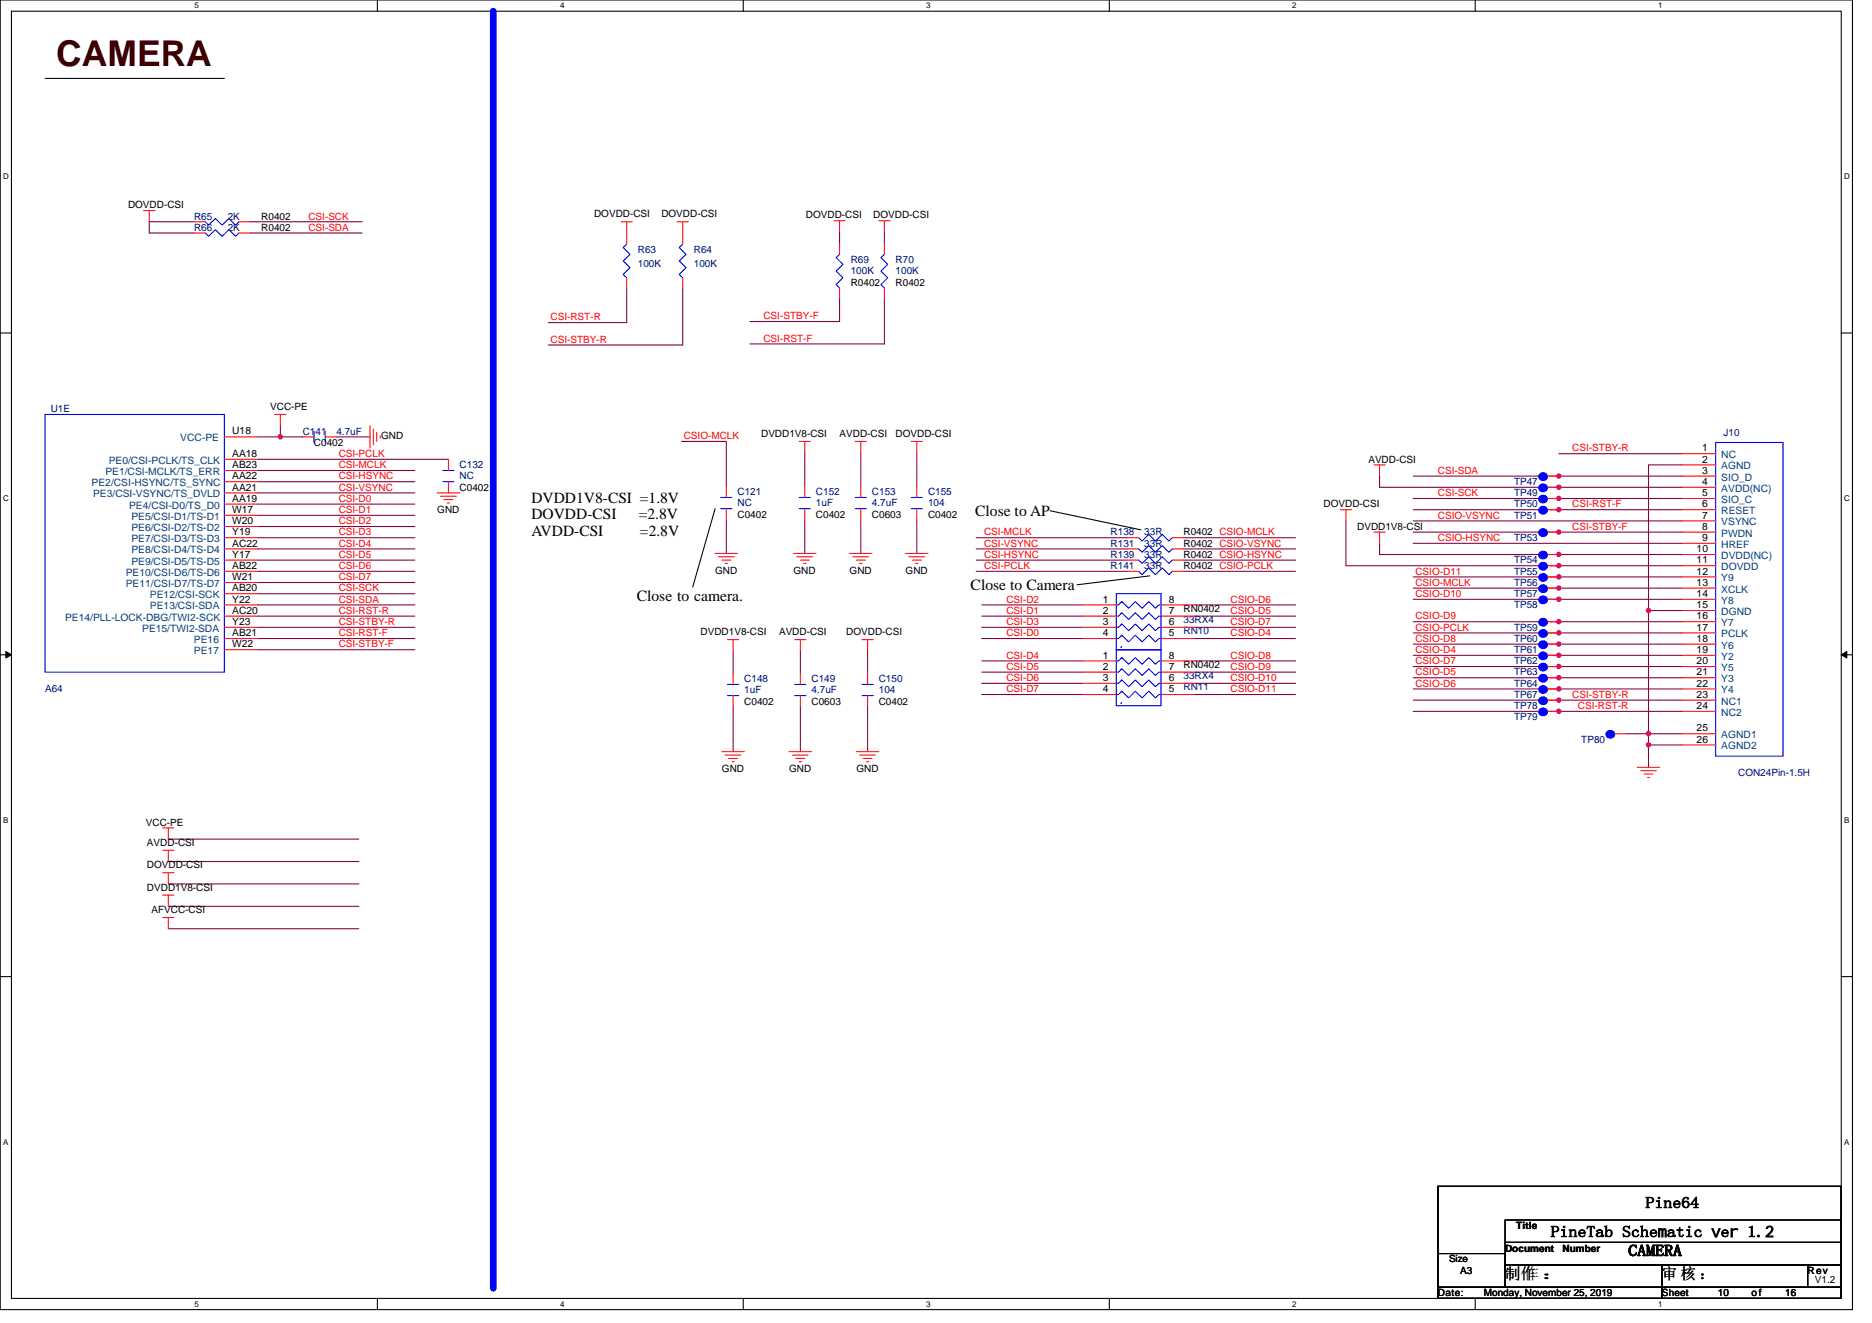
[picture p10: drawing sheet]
<svg xmlns="http://www.w3.org/2000/svg" width="297mm" height="210mm" viewBox="0 0 297 210" stroke-linecap="round" stroke-linejoin="round" font-family="sans-serif">
<path d="M0 0h293.9v207.9h-293.9zM1.8 1.8h290.4v204.3h-290.4z" fill="none" stroke="#000" stroke-width=".17"/>
<g fill="#fff">
<path d="M30.8 .2h.7v1.4h-.7z"/>
<path d="M30.8 206.3h.7v1.4h-.7z"/>
</g>
<path d="M59.9 0v1.8M59.9 206.1v1.8" fill="none" stroke="#000" stroke-width=".17"/>
<g fill="#fff">
<path d="M88.9 .2h.7v1.4h-.7z"/>
<path d="M88.9 206.3h.7v1.4h-.7z"/>
</g>
<path d="M117.9 0v1.8M117.9 206.1v1.8" fill="none" stroke="#000" stroke-width=".17"/>
<g fill="#fff">
<path d="M147 .2h.7v1.4h-.7z"/>
<path d="M147 206.3h.7v1.4h-.7z"/>
</g>
<path d="M176 0v1.8M176 206.1v1.8" fill="none" stroke="#000" stroke-width=".17"/>
<g fill="#fff">
<path d="M205 .2h.7v1.4h-.7z"/>
<path d="M205 206.3h.7v1.4h-.7z"/>
</g>
<path d="M234.1 0v1.8M234.1 206.1v1.8" fill="none" stroke="#000" stroke-width=".17"/>
<g fill="#fff">
<path d="M263.1 .2h.7v1.4h-.7z"/>
<path d="M263.1 206.3h.7v1.4h-.7z"/>
<path d="M.5 27.3h.9v1.4h-.9z"/>
<path d="M292.6 27.3h.9v1.4h-.9z"/>
<path d="M.5 78.4h.9v1.4h-.9z"/>
<path d="M292.6 78.4h.9v1.4h-.9z"/>
</g>
<path d="M0 52.9h1.8M292.2 52.9h1.7" fill="none" stroke="#000" stroke-width=".17"/>
<g fill="#fff">
<path d="M.5 129.5h.8v1.4h-.8z"/>
<path d="M292.6 129.5h.9v1.4h-.9z"/>
</g>
<path d="M0 103.9h1.8M292.2 103.9h1.7" fill="none" stroke="#000" stroke-width=".17"/>
<g fill="#000" stroke="#000" stroke-width=".16">
<path d="M.9 103.4l.9 .5-.9 .5z" fill-rule="evenodd"/>
<path d="M292.2 103.9l.8-.5v1z" fill-rule="evenodd"/>
</g>
<g fill="#fff">
<path d="M.5 180.5h.8v1.4h-.8z"/>
<path d="M292.6 180.5h.9v1.4h-.9z"/>
</g>
<g fill="none" stroke="#000" stroke-width=".17">
<path d="M7.2 12.4h28.4M113.5 80.7l-3.6 12.5M166.6 81.1l14.4 3M182.5 91.4l-11.6 1.4M0 155h1.8M292.2 155h1.7M228.2 188.3h64v17.8h-64zM228.2 199h10.6v5.3h-10.6zM238.8 197.2h53.4v3.5h-53.4zM238.8 193.6h53.4v3.6h-53.4zM228.2 204.3h35.5v1.8h-35.5zM238.8 200.7h24.9v3.6h-24.9z"/>
<path d="M263.7 204.3h28.5v1.8h-28.5zM263.7 200.7h23.1v3.6h-23.1zM286.8 200.7h5.4v3.6h-5.4z"/>
</g>
<path d="M78.3 1.8v202.7" fill="none" stroke="#00f" stroke-width="1.1"/>
<g fill="none" stroke="#800040" stroke-width=".17">
<path d="M30.8 35.2h-7.1v1.8h7.1M39.7 37h17.8M39.7 35.2h17.8M133.2 36.8v1.8M140.3 36.8v1.8M99.4 45.9v5.3h-12.4M108.3 45.9v8.9h-21.3M133.2 47.5v3.5h-14.2M140.3 47.5v7.1h-21.3M40.9 72.9h30.3M40.9 69.3h7.1M40.9 76.5h24.9"/>
<path d="M40.9 74.7h24.9M40.9 78.2h24.9M44.5 67.6v1.7M53.4 69.3h5.3M108.1 70.1h7.1v7.1M127.7 71.8v5.4M136.6 71.8v5.4M145.5 71.8v5.4M218.9 75.6v1.7h48M224.2 79.1h42.7M224.2 75.6h42.7M247.4 72h19.5"/>
<path d="M266.9 73.8h-5.3v48M40.9 80h24.9M40.9 96h24.9M40.9 97.8h24.9M40.9 85.3h24.9M40.9 88.9h24.9M40.9 90.7h24.9M40.9 87.1h24.9M40.9 99.6h24.9M40.9 81.8h24.9M40.9 83.6h24.9M40.9 92.5h24.9"/>
<path d="M40.9 94.2h24.9M115.2 82.5v5.3M127.7 82.5v5.3M136.6 82.5v5.3M145.5 82.5v5.3M154.9 85.3h24M154.9 88.9h24M154.9 90.7h24M154.9 87.1h24M155.8 96h16M155.8 97.8h16M155.8 99.6h16"/>
<path d="M187.8 85.3h17.8M187.8 88.9h17.8M187.8 90.7h17.8M187.8 87.1h17.8M189.6 96h16M189.6 97.8h16M189.6 99.6h16M213.6 82.7v7.1h53.3M218.9 86.2v1.8h48M224.2 93.3h42.7M224.2 86.2h42.7M224.2 84.5h42.7"/>
<path d="M224.2 82.7h42.7M224.2 80.9h42.7M224.2 91.6h42.7M224.2 98.7h42.7M224.2 95.1h42.7M261.6 96.9h5.3M40.9 101.3h24.9M40.9 103.1h24.9M116.3 103.3v3.5M116.3 112.2v7.1M127 103.3v3.5M127 112.2v7.1"/>
<path d="M137.7 103.3v3.5M137.7 112.2v7.1M155.8 110.2h16M155.8 106.7h16M155.8 108.5h16M155.8 101.3h16M155.8 104.9h16M189.6 110.2h16M189.6 106.7h16M189.6 108.5h16M189.6 101.3h16M189.6 104.9h16"/>
<path d="M224.2 109.3h42.7M224.2 107.6h42.7M224.2 105.8h42.7M224.2 104h42.7M224.2 102.2h42.7M224.2 100.5h42.7M224.2 112.9h42.7M224.2 111.1h42.7M258 116.5h8.9M261.6 118.2h5.3M26.7 136.7h30.2M26.7 133.2h30.2"/>
<path d="M26.7 140.3h30.2M26.7 143.8h30.2M26.7 147.4h30.2"/>
</g>
<g fill="#f0f" stroke="#f0f" stroke-width=".17">
<circle cx="44.5" cy="69.3" r=".35"/>
<circle cx="261.6" cy="116.4" r=".34"/>
<circle cx="261.6" cy="96.9" r=".34"/>
<circle cx="247.3" cy="79.1" r=".34"/>
<circle cx="247.3" cy="75.6" r=".34"/>
<circle cx="247.3" cy="93.3" r=".34"/>
<circle cx="247.3" cy="84.4" r=".34"/>
<circle cx="247.3" cy="80.9" r=".34"/>
<circle cx="247.3" cy="109.3" r=".34"/>
<circle cx="247.3" cy="107.6" r=".34"/>
<circle cx="247.3" cy="105.8" r=".34"/>
<circle cx="247.3" cy="104" r=".34"/>
<circle cx="247.3" cy="102.2" r=".34"/>
<circle cx="247.3" cy="91.6" r=".34"/>
<circle cx="261.6" cy="118.2" r=".34"/>
<circle cx="247.3" cy="100.4" r=".34"/>
<circle cx="247.3" cy="98.7" r=".34"/>
<circle cx="247.3" cy="95.1" r=".34"/>
<circle cx="247.3" cy="112.9" r=".34"/>
<circle cx="247.3" cy="111.1" r=".34"/>
<circle cx="247.3" cy="77.3" r=".34"/>
<circle cx="247.3" cy="88" r=".34"/>
<circle cx="247.3" cy="89.8" r=".34"/>
</g>
<g fill="none" stroke="#f00" stroke-width=".17">
<path d="M22.8 33.4h1.8M23.7 33.4v1.8M30.8 35.2h1.8M30.8 37h1.8M37.9 35.2h1.8M37.9 37h1.8M98.5 35.2h1.8M99.4 35.2v3.6M107.4 35.2h1.8M108.3 35.2v3.6M132.3 35h1.8M133.2 35v1.8"/>
<path d="M133.2 38.6v1.8M139.4 35h1.8M140.3 35v1.8M140.3 38.6v1.8M99.4 44.1v1.8M108.3 44.1v1.8M133.2 45.7v1.8M140.3 45.7v1.8M35.6 78.2h5.3M35.6 69.3h5.3M35.6 72.9h5.3M35.6 74.7h5.3"/>
<path d="M35.6 76.5h5.3M43.6 65.8h1.8M44.5 65.8v1.8M48 69.3h1.8M51.6 69.3h1.8M58.7 67.6v3.5M59.2 68.1v2.5M59.8 68.6v1.5M60.3 69.2v.3M69.4 78.2h3.5M69.9 78.8h2.5M70.4 79.3h1.5"/>
<path d="M71 79.8h.3M71.2 72.9v1.8M71.2 76.5v1.7M115.2 77.2v1.8M126.8 70.1h1.8M127.7 70.1v1.7M127.7 77.2v1.8M135.7 70.1h1.8M136.6 70.1v1.7M136.6 77.2v1.8M144.6 70.1h1.8M145.5 70.1v1.7"/>
<path d="M145.5 77.2v1.8M218 73.8h1.8M218.9 73.8v1.8M245.6 75.6h1.8M245.6 77.3h1.8M245.6 79.1h1.8M266.9 73.8h5.3M266.9 75.6h5.3M266.9 77.3h5.3M266.9 79.1h5.3M266.9 72h5.3M35.6 88.9h5.3"/>
<path d="M35.6 96h5.3M35.6 97.8h5.3M35.6 99.6h5.3M35.6 87.1h5.3M35.6 90.7h5.3M35.6 85.3h5.3M35.6 80h5.3M35.6 81.8h5.3M35.6 83.6h5.3M35.6 92.5h5.3M35.6 94.2h5.3M113.5 87.8h3.5"/>
<path d="M114 88.4h2.5M114.6 88.9h1.4M115.1 89.4h.3M115.2 80.7v1.8M125.9 87.8h3.6M126.4 88.4h2.5M127 88.9h1.4M127.5 89.4h.4M127.7 80.7v1.8M134.8 87.8h3.6M135.3 88.4h2.5M135.9 88.9h1.4"/>
<path d="M136.4 89.4h.4M136.6 80.7v1.8M143.7 87.8h3.6M144.2 88.4h2.5M144.8 88.9h1.4M145.3 89.4h.4M145.5 80.7v1.8M171.8 96h5.3M171.8 97.8h5.3M171.8 99.6h5.3M178.9 88.9h1.8M178.9 87.1h1.8"/>
<path d="M178.9 90.7h1.8M178.9 85.3h1.8M184.2 96h5.4M184.2 97.8h5.4M184.2 99.6h5.4M186 88.9h1.8M186 87.1h1.8M186 90.7h1.8M186 85.3h1.8M212.7 80.9h1.8M213.6 80.9v1.8M218 84.5h1.8"/>
<path d="M218.9 84.5v1.7M245.6 80.9h1.8M245.6 84.5h1.8M245.6 93.3h1.8M245.6 95.1h1.8M245.6 98.7h1.8M245.6 89.8h1.8M245.6 88h1.8M245.6 91.6h1.8M266.9 80.9h5.3M266.9 84.5h5.3M266.9 93.3h5.3"/>
<path d="M266.9 95.1h5.3M266.9 98.7h5.3M266.9 89.8h5.3M266.9 88h5.3M266.9 82.7h5.3M266.9 86.2h5.3M266.9 91.6h5.3M266.9 96.9h5.3M35.6 101.3h5.3M35.6 103.1h5.3M114.6 119.3h3.5M115.1 119.8h2.5"/>
<path d="M115.4 101.5h1.8M116.3 101.5v1.8M116.3 106.8v1.8M116.3 110.4v1.8M125.2 119.3h3.6M125.7 119.8h2.5M126.1 101.5h1.8M127 101.5v1.8M127 106.8v1.8M127 110.4v1.8M135.9 119.3h3.5M136.4 119.8h2.5"/>
<path d="M136.8 101.5h1.8M137.7 101.5v1.8M137.7 106.8v1.8M137.7 110.4v1.8M171.8 104.9h5.3M171.8 106.7h5.3M171.8 108.5h5.3M171.8 110.2h5.3M171.8 101.3h5.3M184.2 101.3h5.4M184.2 104.9h5.4M184.2 106.7h5.4"/>
<path d="M184.2 108.5h5.4M184.2 110.2h5.4M245.6 102.2h1.8M245.6 100.5h1.8M245.6 104h1.8M245.6 105.8h1.8M245.6 111.1h1.8M245.6 107.6h1.8M245.6 109.3h1.8M245.6 112.9h1.8M256.2 116.5h1.8M266.9 102.2h5.3"/>
<path d="M266.9 100.5h5.3M266.9 104h5.3M266.9 105.8h5.3M266.9 111.1h5.3M266.9 107.6h5.3M266.9 109.3h5.3M266.9 116.5h5.3M266.9 112.9h5.3M266.9 118.2h5.3M25.8 131.4h1.8M25.8 135h1.8M25.8 138.5h1.8"/>
<path d="M26.7 131.4v1.8M26.7 135v1.7M26.7 138.5v1.8M115.6 120.4h1.4M116.1 120.9h.4M126.3 120.4h1.4M126.8 120.9h.4M136.9 120.4h1.5M137.5 120.9h.3M259.8 121.8h3.6M260.3 122.3h2.5M260.9 122.9h1.4"/>
<path d="M261.4 123.4h.4M25.8 145.6h1.8M25.8 142.1h1.8M26.7 142.1v1.7M26.7 145.6v1.8"/>
</g>
<g fill="#00f" stroke="#00f" stroke-width=".17">
<path d="M244.4 93a.68 .68 0 0 1 .9-.1 .68 .68 0 0 1 0 1 .68 .68 0 0 1-.9 0 .57 .57 0 0 1 0-.9z" fill-rule="evenodd"/>
<path d="M244.4 94.8a.68 .68 0 0 1 .9-.1 .68 .68 0 0 1 0 1 .68 .68 0 0 1-.9-.1 .57 .57 0 0 1 0-.8z" fill-rule="evenodd"/>
<path d="M244.4 98.3a.68 .68 0 0 1 .9 0 .68 .68 0 0 1 0 1 .68 .68 0 0 1-.9-.1 .57 .57 0 0 1 0-.9z" fill-rule="evenodd"/>
<path d="M244.4 101.9a.68 .68 0 0 1 .9-.1 .68 .68 0 0 1 0 1 .68 .68 0 0 1-.9 0 .57 .57 0 0 1 0-.9z" fill-rule="evenodd"/>
<path d="M244.4 100.1a.68 .68 0 0 1 .9-.1 .68 .68 0 0 1 0 1 .68 .68 0 0 1-.9 0 .57 .57 0 0 1 0-.9z" fill-rule="evenodd"/>
<path d="M244.4 75.2a.68 .68 0 0 1 .9 0 .68 .68 0 0 1 0 .9 .68 .68 0 0 1-.9 0 .57 .57 0 0 1 0-.9z" fill-rule="evenodd"/>
<path d="M244.4 77a.68 .68 0 0 1 .9-.1 .68 .68 0 0 1 0 1 .68 .68 0 0 1-.9 0 .57 .57 0 0 1 0-.9z" fill-rule="evenodd"/>
<path d="M244.4 103.7a.68 .68 0 0 1 .9-.1 .68 .68 0 0 1 0 1 .68 .68 0 0 1-.9-.1 .57 .57 0 0 1 0-.8z" fill-rule="evenodd"/>
<path d="M244.4 80.5a.68 .68 0 0 1 .9 0 .68 .68 0 0 1 0 1 .68 .68 0 0 1-.9-.1 .57 .57 0 0 1 0-.9z" fill-rule="evenodd"/>
<path d="M244.4 105.4a.68 .68 0 0 1 .9 0 .68 .68 0 0 1 0 1 .68 .68 0 0 1-.9-.1 .57 .57 0 0 1 0-.9z" fill-rule="evenodd"/>
<path d="M244.4 78.8a.68 .68 0 0 1 .9-.1 .68 .68 0 0 1 0 1 .68 .68 0 0 1-.9-.1 .57 .57 0 0 1 0-.8z" fill-rule="evenodd"/>
<path d="M244.4 110.8a.68 .68 0 0 1 .9-.1 .68 .68 0 0 1 0 1 .68 .68 0 0 1-.9-.1 .57 .57 0 0 1 0-.8z" fill-rule="evenodd"/>
<path d="M244.4 107.2a.68 .68 0 0 1 .9 0 .68 .68 0 0 1 0 .9 .68 .68 0 0 1-.9 0 .57 .57 0 0 1 0-.9z" fill-rule="evenodd"/>
<path d="M244.4 89.4a.68 .68 0 0 1 .9 0 .68 .68 0 0 1 0 1 .68 .68 0 0 1-.9-.1 .57 .57 0 0 1 0-.9z" fill-rule="evenodd"/>
<path d="M244.4 87.7a.68 .68 0 0 1 .9-.1 .68 .68 0 0 1 0 1 .68 .68 0 0 1-.9-.1 .57 .57 0 0 1 0-.8z" fill-rule="evenodd"/>
<path d="M244.4 109a.68 .68 0 0 1 .9-.1 .68 .68 0 0 1 0 1 .68 .68 0 0 1-.9 0 .57 .57 0 0 1 0-.9z" fill-rule="evenodd"/>
<path d="M244.4 84.1a.68 .68 0 0 1 .9-.1 .68 .68 0 0 1 0 1 .68 .68 0 0 1-.9 0 .57 .57 0 0 1 0-.9z" fill-rule="evenodd"/>
<path d="M255 116.1a.68 .68 0 0 1 1 0 .68 .68 0 0 1 0 .9 .68 .68 0 0 1-1 0 .57 .57 0 0 1 0-.9z" fill-rule="evenodd"/>
<path d="M244.4 91.2a.68 .68 0 0 1 .9 0 .68 .68 0 0 1 0 .9 .68 .68 0 0 1-.9 0 .57 .57 0 0 1 0-.9z" fill-rule="evenodd"/>
<path d="M244.4 112.6a.68 .68 0 0 1 .9-.1 .68 .68 0 0 1 0 1 .68 .68 0 0 1-.9-.1 .57 .57 0 0 1 0-.8z" fill-rule="evenodd"/>
</g>
<g fill="none" stroke="#00f" stroke-width=".17">
<path d="M32.6 37l.5 .5 1.1-1.1 1 1.1 1.1-1.1 1.1 1.1 .5-.5M32.6 35.2l.5 .5 1.1-1 1 1 1.1-1 1.1 1 .5-.5M99.4 38.8l-.5 .5 1.1 1.1-1.1 1 1.1 1.1-1.1 1.1 .5 .5M108.3 38.8l-.5 .5 1.1 1.1-1.1 1 1.1 1.1-1.1 1.1 .5 .5M133.2 40.4l-.5 .5 1 1.1-1 1 1 1.1-1 1.1 .5 .5M140.3 40.4l-.5 .5 1.1 1.1-1.1 1 1.1 1.1-1.1 1.1 .5 .5M7.2 65.8h28.4v40.9h-28.4zM49.8 68.5v1.7M51.6 68.5v1.7M70.3 76.5h1.7M70.3 74.7h1.7M114.4 79h1.7"/>
<path d="M126.8 79h1.8M135.7 79h1.8M144.6 79h1.8M244.9 75.6h.7M244.9 77.3h.7M244.9 79.1h.7M272.2 70.2h10.7v49.8h-10.7zM114.4 80.7h1.7M126.8 80.7h1.8M135.7 80.7h1.8M144.6 80.7h1.8M177.1 94.2h7.1v8.9h-7.1z"/>
<path d="M177.1 96h.4l.5-.5 1.1 1 1-1 1.1 1 1.1-1 1 1 .6-.5h.3M177.1 97.8h.4l.5-.5 1.1 1 1-1 1.1 1 1.1-1 1 1 .6-.5h.3M177.1 99.6h.4l.5-.6 1.1 1.1 1-1.1 1.1 1.1 1.1-1.1 1 1.1 .6-.5h.3M178 95.5l-.2 .2M178 97.3l-.2 .1M178 99l-.2 .2M180.7 85.3l.5 .6 1.1-1.1 1 1.1 1.1-1.1 1.1 1.1 .5-.6M180.7 88.9l.5 .5 1.1-1 1 1 1.1-1 1.1 1 .5-.5M180.7 87.1l.5 .6 1.1-1.1 1 1.1 1.1-1.1 1.1 1.1 .5-.6M180.7 90.7l.5 .5 1.1-1.1 1 1.1 1.1-1.1 1.1 1.1 .5-.5M244.9 93.3h.7M244.9 95.1h.7"/>
<path d="M244.9 98.7h.7M244.9 80.9h.7M244.9 89.8h.7M244.9 88h.7M244.9 84.5h.7M244.9 91.6h.7M115.4 110.4h1.8M115.4 108.6h1.8M126.1 110.4h1.8M126.1 108.6h1.8M136.8 110.4h1.8M136.8 108.6h1.8"/>
<path d="M177.1 103.1h7.1v8.9h-7.1zM177.1 104.9h.4l.5-.5 1.1 1 1-1 1.1 1 1.1-1 1 1 .6-.5h.3M177.1 106.7h.4l.5-.5 1.1 1 1-1 1.1 1 1.1-1 1 1 .6-.5h.3M177.1 108.5h.4l.5-.6 1.1 1.1 1-1.1 1.1 1.1 1.1-1.1 1 1.1 .6-.5h.3M177.1 110.2h.4l.5-.5 1.1 1.1 1-1.1 1.1 1.1 1.1-1.1 1 1.1 .6-.6h.3M177.1 101.3h.4l.5-.5 1.1 1.1 1-1.1 1.1 1.1 1.1-1.1 1 1.1 .6-.6h.3M178 104.4l-.2 .1M178 106.2l-.2 .1M178 107.9l-.2 .2M178 109.7l-.2 .2M178 111.5l-.2 .2M178 100.8l-.2 .2"/>
<path d="M178 102.6l-.2 .2M244.9 102.2h.7M244.9 100.5h.7M244.9 104h.7M244.9 105.8h.7M244.9 111.1h.7M244.9 107.6h.7M244.9 109.3h.7M244.9 112.9h.7M255.5 116.5h.7"/>
</g>
<text font-size="5.6" fill="#400000" x="8.9" y="10.4">CAMERA</text>
<g font-size="2.5">
<text x="84.3" y="79.9">DVDD1V8-CSI =1.8V</text>
<text x="84.3" y="82.4">DOVDD-CSI</text>
<text x="101.4" y="82.4">=2.8V</text>
<text x="154.7" y="81.9">Close to AP</text>
<text x="84.3" y="85">AVDD-CSI</text>
<text x="101.5" y="85">=2.8V</text>
<text x="101" y="95.4">Close to camera.</text>
<text x="154" y="93.6">Close to Camera</text>
<text x="261.1" y="191.7">Pine64</text>
<text x="246.1" y="196.3">PineTab Schematic ver 1.2</text>
<text x="238.8" y="203">制作 ：</text>
<text x="238.8" y="203">制 作 ：</text>
<text x="258.4" y="199.3">CAMERA</text>
<text x="263.7" y="203">审 核 ：</text>
</g>
<g font-size="1.6">
<text x="20.3" y="33.1">DOVDD-CSI</text>
<text x="41.5" y="34.8">R0402</text>
<text x="94.3" y="34.5">DOVDD-CSI</text>
<text x="104.9" y="34.5">DOVDD-CSI</text>
<text x="127.9" y="34.7">DOVDD-CSI</text>
<text x="138.6" y="34.7">DOVDD-CSI</text>
<text x="41.5" y="36.6">R0402</text>
<text x="135" y="45.3">R0402</text>
<text x="142.1" y="45.3">R0402</text>
<text x="42.9" y="65.1">VCC-PE</text>
<text x="36.8" y="69">U18</text>
<text x="49.8" y="70.8">C0402</text>
<text x="60.5" y="69.7">GND</text>
<text x="120.8" y="69.3">DVDD1V8-CSI</text>
<text x="133.2" y="69.3">AVDD-CSI</text>
<text x="142.1" y="69.3">DOVDD-CSI</text>
<text x="270.1" y="71.6">1</text>
<text x="36.8" y="76.1">AA22</text>
<text x="36.8" y="77.9">AA21</text>
<text x="36.8" y="72.5">AA18</text>
<text x="36.8" y="74.3">AB23</text>
<text x="72.9" y="77.9">C0402</text>
<text x="217.1" y="73.4">AVDD-CSI</text>
<text x="270.1" y="73.4">2</text>
<text x="270.1" y="75.2">3</text>
<text x="270.1" y="77">4</text>
<text x="36.8" y="81.4">W17</text>
<text x="36.8" y="83.2">W20</text>
<text x="36.8" y="79.6">AA19</text>
<text x="69.4" y="81.4">GND</text>
<text x="117" y="82.1">C0402</text>
<text x="129.5" y="82.1">C0402</text>
<text x="138.4" y="82.1">C0603</text>
<text x="147.3" y="82.1">C0402</text>
<text x="210" y="80.5">DOVDD-CSI</text>
<text x="270.1" y="78.7">5</text>
<text x="270.1" y="80.5">6</text>
<text x="270.1" y="82.3">7</text>
<text x="36.8" y="85">Y19</text>
<text x="36.8" y="86.7">AC22</text>
<text x="36.8" y="88.5">Y17</text>
<text x="187.8" y="88.5">R0402 CSIO-HSYNC</text>
<text x="187.8" y="86.8">R0402 CSIO-VSYNC</text>
<text x="187.8" y="85">R0402 CSIO-MCLK</text>
<text x="215.3" y="84.1">DVDD1V8-CSI</text>
<text x="269.2" y="87.6">10</text>
<text x="269.2" y="89.4">11</text>
<text x="270.1" y="84.1">8</text>
<text x="270.1" y="85.9">9</text>
<text x="36.8" y="90.3">AB22</text>
<text x="36.8" y="92.1">W21</text>
<text x="36.8" y="93.9">AB20</text>
<text x="36.8" y="95.6">Y22</text>
<text x="113.5" y="91">GND</text>
<text x="125.9" y="91">GND</text>
<text x="134.8" y="91">GND</text>
<text x="143.7" y="91">GND</text>
<text x="175" y="95.6">1</text>
<text x="185.5" y="95.6">8</text>
<text x="187.8" y="90.3">R0402 CSIO-PCLK</text>
<text x="269.2" y="91.2">12</text>
<text x="269.2" y="93">13</text>
<text x="269.2" y="94.7">14</text>
<text x="36.8" y="99.2">Y23</text>
<text x="36.8" y="101">AB21</text>
<text x="36.8" y="97.4">AC20</text>
<text x="111.2" y="100.8">DVDD1V8-CSI</text>
<text x="123.6" y="100.8">AVDD-CSI</text>
<text x="134.3" y="100.8">DOVDD-CSI</text>
<text x="175" y="97.4">2</text>
<text x="175" y="99.2">3</text>
<text x="175" y="101">4</text>
<text x="185.5" y="97.4">7</text>
<text x="185.5" y="99.2">6</text>
<text x="185.5" y="101">5</text>
<text x="187.8" y="97.1">RN0402</text>
<text x="269.2" y="96.5">15</text>
<text x="269.2" y="98.3">16</text>
<text x="269.2" y="100.1">17</text>
<text x="269.2" y="101.9">18</text>
<text x="36.8" y="102.7">W22</text>
<text x="175" y="104.5">1</text>
<text x="175" y="106.3">2</text>
<text x="185.5" y="104.5">8</text>
<text x="185.5" y="106.3">7</text>
<text x="187.8" y="106">RN0402</text>
<text x="269.2" y="103.6">19</text>
<text x="269.2" y="105.4">20</text>
<text x="269.2" y="107.2">21</text>
<text x="118.1" y="111.8">C0402</text>
<text x="128.8" y="111.8">C0603</text>
<text x="139.4" y="111.8">C0402</text>
<text x="175" y="108.1">3</text>
<text x="175" y="109.9">4</text>
<text x="185.5" y="108.1">6</text>
<text x="185.5" y="109.9">5</text>
<text x="269.2" y="109">22</text>
<text x="269.2" y="110.7">23</text>
<text x="269.2" y="112.5">24</text>
<text x="269.2" y="116.1">25</text>
<text x="269.2" y="117.9">26</text>
<text x="114.6" y="122.5">GND</text>
<text x="125.2" y="122.5">GND</text>
<text x="135.9" y="122.5">GND</text>
<text x="23.2" y="131">VCC-PE</text>
<text x="23.3" y="134.2">AVDD-CSI</text>
<text x="23.3" y="137.8">DOVDD-CSI</text>
<text x="23.3" y="141.4">DVDD1V8-CSI</text>
<text x="24" y="144.9">AFVCC-CSI</text>
<text x="240.6" y="195.1">Title</text>
<text x="229.9" y="200.4">Size</text>
<text x="231.7" y="202.2">A3</text>
<text x="238.8" y="198.7">Document</text>
<text x="247.9" y="198.7">Number</text>
<text x="286.8" y="202.2">Rev</text>
<text x="288" y="203.7">V1.2</text>
<text x="228.2" y="205.7">Date:</text>
<text x="235.5" y="205.7">Monday, November 25, 2019</text>
<text x="263.7" y="205.7">Sheet</text>
<text x="272.6" y="205.7">10</text>
<text x="277.9" y="205.7">of</text>
<text x="283.3" y="205.7">16</text>
</g>
<g font-size="1.6" fill="#000080">
<text x="30.8" y="34.8">R65</text>
<text x="36.1" y="34.8">2K</text>
<text x="30.8" y="36.6">R66</text>
<text x="36.1" y="36.6">2K</text>
<text x="101.2" y="40.2">R63</text>
<text x="110.1" y="40.2">R64</text>
<text x="135" y="41.8">R69</text>
<text x="142.1" y="41.8">R70</text>
<text x="101.2" y="42.3">100K</text>
<text x="110.1" y="42.3">100K</text>
<text x="135" y="43.6">100K</text>
<text x="142.1" y="43.6">100K</text>
<text x="8" y="65.4">U1E</text>
<text x="48" y="69">C141</text>
<text x="53.4" y="69">4.7uF</text>
<text x="273.5" y="69.2">J10</text>
<text x="72.9" y="74.3">C132</text>
<text x="72.9" y="76.1">NC</text>
<text x="240.2" y="77">TP47</text>
<text x="117" y="78.6">C121</text>
<text x="117" y="80.4">NC</text>
<text x="129.5" y="78.6">C152</text>
<text x="129.5" y="80.4">1uF</text>
<text x="138.4" y="78.6">C153</text>
<text x="138.4" y="80.4">4.7uF</text>
<text x="147.3" y="78.6">C155</text>
<text x="147.3" y="80.4">104</text>
<text x="240.2" y="78.8">TP49</text>
<text x="240.2" y="82.3">TP51</text>
<text x="240.2" y="80.5">TP50</text>
<text x="176.2" y="88.5">R139</text>
<text x="176.2" y="86.8">R131</text>
<text x="176.2" y="85">R138</text>
<text x="181.6" y="88.5">33R</text>
<text x="181.6" y="86.8">33R</text>
<text x="181.6" y="85">33R</text>
<text x="240.2" y="89.4">TP54</text>
<text x="240.2" y="85.9">TP53</text>
<text x="176.2" y="90.3">R141</text>
<text x="181.6" y="90.3">33R</text>
<text x="240.2" y="94.8">TP57</text>
<text x="240.2" y="91.2">TP55</text>
<text x="240.2" y="93">TP56</text>
<text x="187.8" y="98.8">33RX4</text>
<text x="187.8" y="100.6">RN10</text>
<text x="240.2" y="96.5">TP58</text>
<text x="240.2" y="100.1">TP59</text>
<text x="240.2" y="101.9">TP60</text>
<text x="187.8" y="107.7">33RX4</text>
<text x="240.2" y="103.7">TP61</text>
<text x="240.2" y="105.4">TP62</text>
<text x="240.2" y="107.2">TP63</text>
<text x="7.2" y="109.9">A64</text>
<text x="118.1" y="108.3">C148</text>
<text x="118.1" y="110">1uF</text>
<text x="128.8" y="108.3">C149</text>
<text x="128.8" y="110">4.7uF</text>
<text x="139.4" y="108.3">C150</text>
<text x="139.4" y="110">104</text>
<text x="187.8" y="109.5">RN11</text>
<text x="240.2" y="112.5">TP78</text>
<text x="240.2" y="109">TP64</text>
<text x="240.2" y="110.8">TP67</text>
<text x="240.2" y="114.3">TP79</text>
<text x="250.9" y="117.9">TP80</text>
<text x="275.8" y="123.2">CON24Pin-1.5H</text>
</g>
<g font-size="1.6" fill="#f00">
<text x="48.9" y="34.8">CSI-SCK</text>
<text x="48.9" y="36.6">CSI-SDA</text>
<text x="87.4" y="50.8">CSI-RST-R</text>
<text x="121.1" y="50.7">CSI-STBY-F</text>
<text x="87.4" y="54.4">CSI-STBY-R</text>
<text x="121.1" y="54.2">CSI-RST-F</text>
<text x="108.5" y="69.7">CSIO-MCLK</text>
<text x="249.5" y="71.6">CSI-STBY-R</text>
<text x="53.7" y="76.1">CSI-HSYNC</text>
<text x="53.7" y="74.3">CSI-MCLK</text>
<text x="53.7" y="72.5">CSI-PCLK</text>
<text x="53.7" y="77.9">CSI-VSYNC</text>
<text x="228.2" y="75.2">CSI-SDA</text>
<text x="53.7" y="79.7">CSI-D0</text>
<text x="53.7" y="81.4">CSI-D1</text>
<text x="53.7" y="83.2">CSI-D2</text>
<text x="228.2" y="82.3">CSIO-VSYNC</text>
<text x="228.2" y="78.8">CSI-SCK</text>
<text x="249.5" y="80.5">CSI-RST-F</text>
<text x="53.7" y="85">CSI-D3</text>
<text x="53.7" y="88.5">CSI-D5</text>
<text x="53.7" y="86.8">CSI-D4</text>
<text x="156.1" y="85">CSI-MCLK</text>
<text x="156.1" y="86.8">CSI-VSYNC</text>
<text x="156.1" y="88.5">CSI-HSYNC</text>
<text x="228.2" y="85.9">CSIO-HSYNC</text>
<text x="249.5" y="84.1">CSI-STBY-F</text>
<text x="53.7" y="90.3">CSI-D6</text>
<text x="53.7" y="92.1">CSI-D7</text>
<text x="53.7" y="93.9">CSI-SCK</text>
<text x="53.7" y="95.7">CSI-SDA</text>
<text x="156.1" y="90.3">CSI-PCLK</text>
<text x="159.7" y="95.7">CSI-D2</text>
<text x="195.3" y="95.7">CSIO-D6</text>
<text x="224.6" y="93">CSIO-MCLK</text>
<text x="224.6" y="91.2">CSIO-D11</text>
<text x="224.6" y="94.8">CSIO-D10</text>
<text x="53.7" y="97.4">CSI-RST-R</text>
<text x="53.7" y="99.2">CSI-STBY-R</text>
<text x="53.7" y="101">CSI-RST-F</text>
<text x="159.7" y="101">CSI-D0</text>
<text x="159.7" y="97.4">CSI-D1</text>
<text x="159.7" y="99.2">CSI-D3</text>
<text x="195.3" y="97.4">CSIO-D5</text>
<text x="195.3" y="99.2">CSIO-D7</text>
<text x="195.3" y="101">CSIO-D4</text>
<text x="224.6" y="100.1">CSIO-PCLK</text>
<text x="224.6" y="98.3">CSIO-D9</text>
<text x="224.6" y="101.9">CSIO-D8</text>
<text x="53.7" y="102.8">CSI-STBY-F</text>
<text x="159.7" y="106.3">CSI-D5</text>
<text x="159.7" y="104.5">CSI-D4</text>
<text x="195.3" y="106.3">CSIO-D9</text>
<text x="195.3" y="104.5">CSIO-D8</text>
<text x="224.6" y="103.7">CSIO-D4</text>
<text x="224.6" y="105.4">CSIO-D7</text>
<text x="224.6" y="107.2">CSIO-D5</text>
<text x="159.7" y="108.1">CSI-D6</text>
<text x="159.7" y="109.9">CSI-D7</text>
<text x="195.3" y="109.9">CSIO-D11</text>
<text x="195.3" y="108.1">CSIO-D10</text>
<text x="224.6" y="109">CSIO-D6</text>
<text x="249.5" y="110.8">CSI-STBY-R</text>
<text x="250.4" y="112.5">CSI-RST-R</text>
</g>
<g font-size="1.6" fill="#004080">
<text x="28.6" y="70.1">VCC-PE</text>
<text x="14.5" y="77.2">PE2/CSI-HSYNC/TS_SYNC</text>
<text x="16.7" y="75.4">PE1/CSI-MCLK/TS_ERR</text>
<text x="17.2" y="73.6">PE0/CSI-PCLK/TS_CLK</text>
<text x="273.1" y="72.7">NC</text>
<text x="273.1" y="74.5">AGND</text>
<text x="273.1" y="76.3">SIO_D</text>
<text x="14.8" y="79">PE3/CSI-VSYNC/TS_DVLD</text>
<text x="20.5" y="80.7">PE4/CSI-D0/TS_D0</text>
<text x="20.8" y="82.5">PE5/CSI-D1/TS-D1</text>
<text x="273.1" y="78.1">AVDD(NC)</text>
<text x="273.1" y="79.8">SIO_C</text>
<text x="273.1" y="81.6">RESET</text>
<text x="273.1" y="83.4">VSYNC</text>
<text x="20.8" y="84.3">PE6/CSI-D2/TS-D2</text>
<text x="20.8" y="86.1">PE7/CSI-D3/TS-D3</text>
<text x="20.8" y="87.8">PE8/CSI-D4/TS-D4</text>
<text x="20.8" y="89.6">PE9/CSI-D5/TS-D5</text>
<text x="273.1" y="85.2">PWDN</text>
<text x="273.1" y="87">HREF</text>
<text x="273.1" y="88.7">DVDD(NC)</text>
<text x="20" y="91.4">PE10/CSI-D6/TS-D6</text>
<text x="20" y="93.2">PE11/CSI-D7/TS-D7</text>
<text x="23.8" y="95">PE12/CSI-SCK</text>
<text x="273.1" y="90.5">DOVDD</text>
<text x="273.1" y="92.3">Y9</text>
<text x="273.1" y="94.1">XCLK</text>
<text x="273.1" y="95.8">Y8</text>
<text x="10.3" y="98.5">PE14/PLL-LOCK-DBG/TWI2-SCK</text>
<text x="22.6" y="100.3">PE15/TWI2-SDA</text>
<text x="23.8" y="96.7">PE13/CSI-SDA</text>
<text x="273.1" y="97.6">DGND</text>
<text x="273.1" y="99.4">Y7</text>
<text x="273.1" y="101.2">PCLK</text>
<text x="30.8" y="102.1">PE16</text>
<text x="30.8" y="103.8">PE17</text>
<text x="273.1" y="103">Y6</text>
<text x="273.1" y="104.7">Y2</text>
<text x="273.1" y="106.5">Y5</text>
<text x="273.1" y="108.3">Y3</text>
<text x="273.1" y="110.1">Y4</text>
<text x="273.1" y="111.8">NC1</text>
<text x="273.1" y="113.6">NC2</text>
<text x="273.1" y="117.2">AGND1</text>
<text x="273.1" y="119">AGND2</text>
</g>
<g font-size="1.3">
<text x="30.8" y="1.3">5</text>
<text x="88.9" y="1.3">4</text>
<text x="147" y="1.3">3</text>
<text x="205" y="1.3">2</text>
<text x="263.1" y="1.3">1</text>
<text x=".5" y="28.4">D</text>
<text x="292.6" y="28.4">D</text>
<text x=".5" y="79.5">C</text>
<text x="292.6" y="79.5">C</text>
<text x=".5" y="130.6">B</text>
<text x="292.6" y="130.6">B</text>
<text x=".5" y="181.7">A</text>
<text x="292.6" y="181.7">A</text>
<text x="30.8" y="207.4">5</text>
<text x="88.9" y="207.4">4</text>
<text x="147" y="207.4">3</text>
<text x="205" y="207.4">2</text>
<text x="263.1" y="207.4">1</text>
</g>
</svg>
